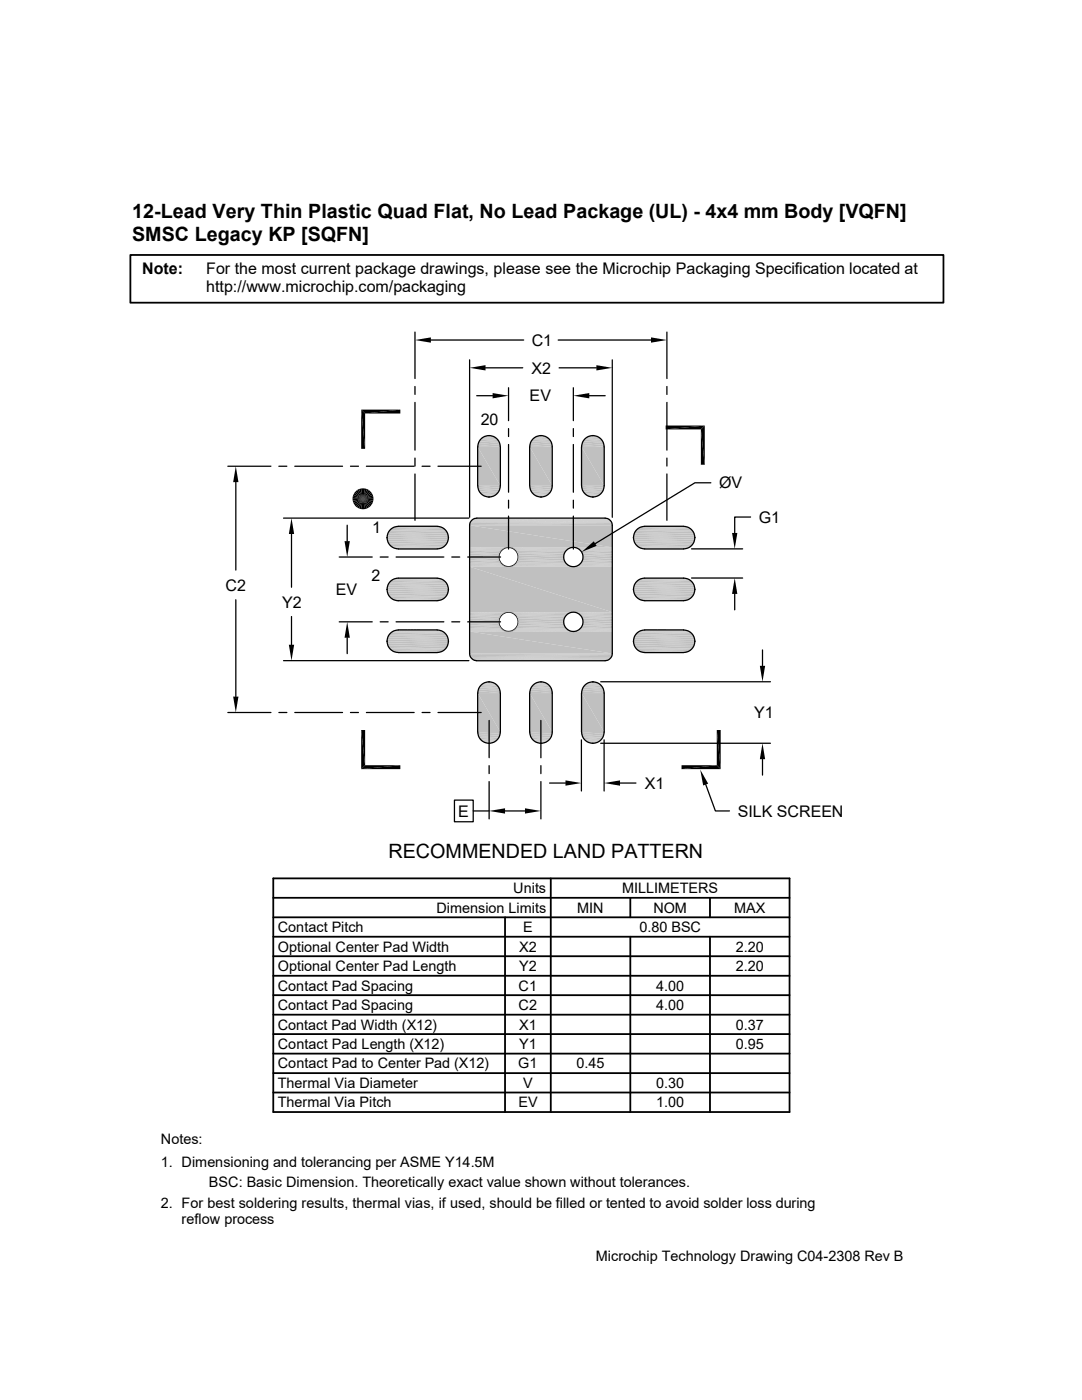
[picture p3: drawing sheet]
<svg xmlns="http://www.w3.org/2000/svg" width="216mm" height="279mm" viewBox="0 0 216 279" stroke-linecap="round" stroke-linejoin="round" font-family="sans-serif">
<g fill="none" stroke="#000" stroke-width=".25">
<circle cx="101.5" cy="111.2" r="1.92"/>
<circle cx="101.5" cy="124.1" r="1.92"/>
</g>
<g fill="none" stroke="#c0c0c0" stroke-width=".2">
<path d="M93.7 104.6h28.5M93.8 104.3h28.3M93.8 104.2h28.3M93.9 104.1h28.1M94 104h27.9M94 103.9h27.8M94.1 103.8h27.7M94.2 103.7h27.4M94.3 103.6h27.2M94.4 103.6h27.1M94.6 103.5h26.7M94.6 103.5h26.6"/>
<path d="M94.9 103.4h26.1"/>
</g>
<path d="M93.7 104.5h28.5" fill="none" stroke="#c0c0c0" stroke-width=".21"/>
<path d="M93.7 104.7h28.5" fill="none" stroke="#c0c0c0" stroke-width=".25"/>
<g fill="#c0c0c0">
<path d="M93.7 104.8l28.5 4.4h-28.5z"/>
<path d="M93.7 104.8h28.5v4.4z"/>
</g>
<g fill="none" stroke="#c0c0c0" stroke-width=".2">
<path d="M93.7 109.3h7.6M93.7 109.4h7.2M93.7 109.5h6.9M93.7 112.8h6.9M93.7 113h7.2M93.7 113.1h7.6M101.6 109.3h12.6M101.6 113.1h12.6M102 113h11.9M102 109.4h11.9M102.3 112.8h11.2M102.3 109.5h11.2"/>
<path d="M114.6 113.1h7.6M114.6 109.3h7.6M114.9 109.4h7.3M114.9 113h7.3M115.3 112.8h6.9M115.3 109.5h6.9"/>
</g>
<path d="M93.7 109.7h6.6M93.7 112.6h6.6M102.6 112.6h10.6M102.6 109.7h10.6M115.6 112.6h6.6M115.6 109.7h6.6" fill="none" stroke="#c0c0c0" stroke-width=".23"/>
<path d="M93.7 110h6.3M93.7 112.3h6.3M102.9 110h10.1M102.9 112.3h10.1M115.8 110h6.4M115.8 112.3h6.4" fill="none" stroke="#c0c0c0" stroke-width=".3"/>
<path d="M93.7 110.3h6.1M93.7 112h6.1M103.1 112h9.7M103.1 110.3h9.7M116.1 112h6.1M116.1 110.3h6.1" fill="none" stroke="#c0c0c0" stroke-width=".32"/>
<path d="M93.7 110.6h6M93.7 111.7h6M103.3 110.6h9.3M103.3 111.7h9.3M116.2 110.6h6M116.2 111.7h6" fill="none" stroke="#c0c0c0" stroke-width=".34"/>
<path d="M93.7 111h5.9M93.7 111.3h5.9M103.4 111.3h9.1M103.4 111h9.1M116.3 111.3h5.9M116.3 111h5.9" fill="none" stroke="#c0c0c0" stroke-width=".36"/>
<g fill="#c0c0c0">
<path d="M93.7 113.1l28.5 9.1h-28.5z"/>
<path d="M93.7 113.1h28.5v9.1z"/>
</g>
<g fill="none" stroke="#c0c0c0" stroke-width=".2">
<path d="M93.7 122.2h7.6M93.7 122.3h7.2M93.7 122.5h6.9M93.7 125.7h6.9M93.7 125.9h7.2M93.7 126h7.6M101.6 122.2h12.6M101.6 126h12.6M102 125.9h11.9M102 122.3h11.9M102.3 125.7h11.2M102.3 122.5h11.2"/>
<path d="M114.6 126h7.6M114.6 122.2h7.6M114.9 122.3h7.3M114.9 125.9h7.3M115.3 125.7h6.9M115.3 122.5h6.9"/>
</g>
<path d="M93.7 122.7h6.6M93.7 125.5h6.6M102.6 125.5h10.6M102.6 122.7h10.6M115.6 125.5h6.6M115.6 122.7h6.6" fill="none" stroke="#c0c0c0" stroke-width=".23"/>
<path d="M93.7 122.9h6.3M93.7 125.3h6.3M102.9 122.9h10.1M102.9 125.3h10.1M115.8 122.9h6.4M115.8 125.3h6.4" fill="none" stroke="#c0c0c0" stroke-width=".3"/>
<path d="M93.7 123.2h6.1M93.7 125h6.1M103.1 125h9.7M103.1 123.2h9.7M116.1 125h6.1M116.1 123.2h6.1" fill="none" stroke="#c0c0c0" stroke-width=".32"/>
<path d="M93.7 123.6h6M93.7 124.6h6M103.3 123.6h9.3M103.3 124.6h9.3M116.2 123.6h6M116.2 124.6h6" fill="none" stroke="#c0c0c0" stroke-width=".34"/>
<path d="M93.7 123.9h5.9M93.7 124.3h5.9M103.4 124.3h9.1M103.4 123.9h9.1M116.3 124.3h5.9M116.3 123.9h5.9" fill="none" stroke="#c0c0c0" stroke-width=".36"/>
<g fill="#c0c0c0">
<path d="M93.7 126l28.5 4.4h-28.5z"/>
<path d="M93.7 126h28.5v4.4z"/>
</g>
<path d="M93.7 130.6h28.5" fill="none" stroke="#c0c0c0" stroke-width=".25"/>
<path d="M93.7 130.8h28.5M93.8 131h28.3" fill="none" stroke="#c0c0c0" stroke-width=".23"/>
<path d="M93.9 131.3h28.1" fill="none" stroke="#c0c0c0" stroke-width=".21"/>
<path d="M94 131.4h27.8M94.2 131.6h27.5M94.4 131.7h27.1M94.6 131.8h26.6M94.9 131.9h26.1" fill="none" stroke="#c0c0c0" stroke-width=".2"/>
<g fill="none" stroke="#000" stroke-width=".25">
<circle cx="114.4" cy="111.2" r="1.92"/>
<circle cx="114.4" cy="124.1" r="1.92"/>
</g>
<g fill="#c0c0c0">
<path d="M97.2 87h.8z"/>
<path d="M107.5 87h.8z"/>
<path d="M117.9 87h.8z"/>
<path d="M117.5 87.1l.4-.1 1.2 .1z"/>
<path d="M117.9 87l1.2 .1z"/>
<path d="M107.2 87.1l.3-.1 1.2 .1z"/>
<path d="M107.5 87l1.2 .1z"/>
<path d="M96.8 87.1l.4-.1 1.2 .1z"/>
<path d="M97.2 87l1.2 .1z"/>
</g>
<path d="M117.2 87.1h2.2" fill="none" stroke="#c0c0c0" stroke-width=".2"/>
<path d="M117.5 87.1h1.6l.3 .1z" fill="#c0c0c0"/>
<path d="M106.8 87.1h2.3" fill="none" stroke="#c0c0c0" stroke-width=".2"/>
<path d="M107.2 87.1h1.5l.4 .1z" fill="#c0c0c0"/>
<path d="M96.5 87.1h2.2" fill="none" stroke="#c0c0c0" stroke-width=".2"/>
<path d="M96.8 87.1h1.6l.3 .1z" fill="#c0c0c0"/>
<path d="M96.1 87.3h2.9M106.5 87.3h2.9M116.8 87.3h2.9" fill="none" stroke="#c0c0c0" stroke-width=".21"/>
<path d="M95.8 87.6h3.5M106.2 87.6h3.5M116.6 87.6h3.4" fill="none" stroke="#c0c0c0" stroke-width=".3"/>
<path d="M95.6 87.9h3.9M106 87.9h3.9M116.3 87.9h3.9" fill="none" stroke="#c0c0c0" stroke-width=".32"/>
<path d="M95.5 88.2h4.2M105.8 88.2h4.3M116.2 88.2h4.2" fill="none" stroke="#c0c0c0" stroke-width=".36"/>
<path d="M95.3 89h4.5M95.4 88.6h4.4M105.7 89h4.5M105.7 88.6h4.5M116 89h4.6M116.1 88.6h4.4" fill="none" stroke="#c0c0c0" stroke-width=".38"/>
<g fill="#c0c0c0">
<path d="M116 89.2l4.6 7.7h-4.6z"/>
<path d="M116 89.2h4.6v7.7z"/>
<path d="M105.7 89.2l4.5 7.7h-4.5z"/>
<path d="M105.7 89.2h4.5v7.7z"/>
<path d="M95.3 89.2l4.5 7.7h-4.5z"/>
<path d="M95.3 89.2h4.5v7.7z"/>
</g>
<path d="M95.3 97.1h4.5M105.7 97.1h4.5M116 97.1h4.6" fill="none" stroke="#c0c0c0" stroke-width=".4"/>
<path d="M95.4 97.5h4.4M105.7 97.5h4.5M116.1 97.5h4.4" fill="none" stroke="#c0c0c0" stroke-width=".38"/>
<path d="M95.5 97.9h4.2M95.6 98.2h3.9M105.8 97.9h4.3M106 98.2h3.9M116.2 97.9h4.2M116.3 98.2h3.9" fill="none" stroke="#c0c0c0" stroke-width=".34"/>
<path d="M95.8 98.5h3.5M106.2 98.5h3.5M116.6 98.5h3.4" fill="none" stroke="#c0c0c0" stroke-width=".28"/>
<path d="M96.1 98.8h2.9M106.5 98.8h2.9M116.8 98.8h2.9" fill="none" stroke="#c0c0c0" stroke-width=".23"/>
<path d="M117.2 98.9l1.9 .2h-1.6z" fill="#c0c0c0"/>
<path d="M117.2 99h2.2" fill="none" stroke="#c0c0c0" stroke-width=".2"/>
<path d="M106.8 98.9l1.9 .2h-1.5z" fill="#c0c0c0"/>
<path d="M106.8 99h2.3" fill="none" stroke="#c0c0c0" stroke-width=".2"/>
<path d="M96.5 98.9l1.9 .2h-1.6z" fill="#c0c0c0"/>
<path d="M96.5 99h2.2" fill="none" stroke="#c0c0c0" stroke-width=".2"/>
<g fill="#c0c0c0">
<path d="M97.2 99.2h.8z"/>
<path d="M107.5 99.2h.8z"/>
<path d="M117.9 99.2h.8z"/>
<path d="M117.5 99.1l1.2 .1z"/>
<path d="M117.5 99.1h1.6l-.4 .1z"/>
<path d="M107.2 99.1l1.1 .1z"/>
<path d="M107.2 99.1h1.5l-.4 .1z"/>
<path d="M96.8 99.1l1.2 .1z"/>
<path d="M96.8 99.1h1.6l-.4 .1z"/>
</g>
<g fill="none" stroke="#c0c0c0" stroke-width=".2">
<path d="M78.3 109.3h10.1M78.3 119.7h10.1M78.3 105.2h10.1M78.3 115.6h10.1M78.7 109.5h9.3M78.7 119.8h9.3M78.7 105.1h9.3M78.7 115.5h9.3M79.1 105h8.5M79.1 115.4h8.5M79.1 109.5h8.5M79.1 119.9h8.5"/>
<path d="M127.5 105.2h10M127.5 115.6h10M127.5 109.3h10M127.5 119.7h10M127.9 109.5h9.3M127.9 119.8h9.3M127.9 105.1h9.3M127.9 115.5h9.3M128.2 105h8.6M128.2 115.4h8.6M128.2 109.5h8.6M128.2 119.9h8.6"/>
<path d="M78.3 130h10.1M78.3 125.9h10.1M78.7 130.2h9.3M78.7 125.8h9.3M79.1 125.7h8.5M79.1 130.2h8.5M127.5 125.9h10M127.5 130h10M127.9 130.2h9.3M127.9 125.8h9.3M128.2 125.7h8.6M128.2 130.2h8.6"/>
</g>
<path d="M78 105.4h10.7M78 115.8h10.7M78 119.5h10.7M127.2 105.4h10.7M127.2 115.8h10.7M127.2 119.5h10.7M78 129.8h10.7M127.2 129.8h10.7" fill="none" stroke="#c0c0c0" stroke-width=".23"/>
<path d="M77.7 105.7h11.3M77.7 116h11.3M77.7 119.2h11.3M126.9 105.7h11.2M126.9 116h11.2M126.9 119.2h11.2M77.7 129.6h11.3M126.9 129.6h11.2" fill="none" stroke="#c0c0c0" stroke-width=".28"/>
<path d="M77.5 108.6h11.7M77.5 118.9h11.7M77.5 106h11.7M77.5 116.3h11.7M126.7 108.6h11.7M126.7 118.9h11.7M126.7 106h11.7M126.7 116.3h11.7M77.5 129.3h11.7M77.5 126.7h11.7M126.7 129.3h11.7M126.7 126.7h11.7" fill="none" stroke="#c0c0c0" stroke-width=".32"/>
<path d="M77.3 106.3h12.1M77.3 116.7h12.1M77.3 108.2h12.1M77.3 118.6h12.1M126.5 108.2h12M126.5 118.6h12M126.5 106.3h12M126.5 116.7h12M77.3 127h12.1M77.3 128.9h12.1M126.5 128.9h12M126.5 127h12" fill="none" stroke="#c0c0c0" stroke-width=".36"/>
<g fill="none" stroke="#c0c0c0" stroke-width=".38">
<path d="M77.2 117.4h12.3M77.2 107.5h12.3M77.2 107.9h12.3M77.2 118.2h12.3M77.2 106.7h12.3M77.2 117.1h12.3M126.4 117.4h12.3M126.4 107.5h12.3M126.4 106.7h12.2M126.4 117.1h12.2M126.4 107.9h12.2M126.4 118.2h12.2"/>
<path d="M77.2 127.8h12.3M77.2 128.6h12.3M77.2 127.4h12.3M126.4 127.8h12.3M126.4 127.4h12.2M126.4 128.6h12.2"/>
</g>
<path d="M77.2 107.1h12.3M77.2 117.8h12.3M126.4 107.1h12.3M126.4 117.8h12.3M77.2 128.2h12.3M126.4 128.2h12.3" fill="none" stroke="#c0c0c0" stroke-width=".4"/>
<path d="M77.7 108.9h11.3M126.9 108.9h11.2M77.7 126.4h11.3M126.9 126.4h11.2" fill="none" stroke="#c0c0c0" stroke-width=".3"/>
<path d="M78 109.1h10.7M127.2 109.1h10.7M78 126.1h10.7M127.2 126.1h10.7" fill="none" stroke="#c0c0c0" stroke-width=".21"/>
<g fill="#c0c0c0">
<path d="M97.2 136.1h.8z"/>
<path d="M107.5 136.1h.8z"/>
<path d="M117.9 136.1h.8z"/>
<path d="M117.5 136.2l.4-.1 1.2 .1z"/>
<path d="M117.9 136.1l1.2 .1z"/>
<path d="M107.2 136.2l.3-.1 1.2 .1z"/>
<path d="M107.5 136.1l1.2 .1z"/>
<path d="M96.8 136.2l.4-.1 1.2 .1z"/>
<path d="M97.2 136.1l1.2 .1z"/>
</g>
<path d="M117.2 136.3h2.2" fill="none" stroke="#c0c0c0" stroke-width=".2"/>
<path d="M117.5 136.2h1.6l.3 .2z" fill="#c0c0c0"/>
<path d="M106.8 136.3h2.3" fill="none" stroke="#c0c0c0" stroke-width=".2"/>
<path d="M107.2 136.2h1.5l.4 .2z" fill="#c0c0c0"/>
<path d="M96.5 136.3h2.2" fill="none" stroke="#c0c0c0" stroke-width=".2"/>
<path d="M96.8 136.2h1.6l.3 .2z" fill="#c0c0c0"/>
<path d="M96.1 136.5h2.9M106.5 136.5h2.9M116.8 136.5h2.9" fill="none" stroke="#c0c0c0" stroke-width=".23"/>
<path d="M95.8 136.7h3.5M106.2 136.7h3.5M116.6 136.7h3.4" fill="none" stroke="#c0c0c0" stroke-width=".28"/>
<path d="M95.5 137.4h4.2M95.6 137h3.9M105.8 137.4h4.3M106 137h3.9M116.2 137.4h4.2M116.3 137h3.9" fill="none" stroke="#c0c0c0" stroke-width=".34"/>
<path d="M95.4 137.7h4.4M105.7 137.7h4.5M116.1 137.7h4.4" fill="none" stroke="#c0c0c0" stroke-width=".38"/>
<path d="M95.3 138.1h4.5M105.7 138.1h4.5M116 138.1h4.6" fill="none" stroke="#c0c0c0" stroke-width=".4"/>
<g fill="#c0c0c0">
<path d="M116 138.3l4.6 7.8h-4.6z"/>
<path d="M116 138.3h4.6v7.8z"/>
<path d="M105.7 138.3l4.5 7.8h-4.5z"/>
<path d="M105.7 138.3h4.5v7.8z"/>
<path d="M95.3 138.3l4.5 7.8h-4.5z"/>
<path d="M95.3 138.3h4.5v7.8z"/>
</g>
<path d="M95.3 146.3h4.5M95.4 146.7h4.4M105.7 146.3h4.5M105.7 146.7h4.5M116 146.3h4.6M116.1 146.7h4.4" fill="none" stroke="#c0c0c0" stroke-width=".38"/>
<path d="M95.5 147h4.2M105.8 147h4.3M116.2 147h4.2" fill="none" stroke="#c0c0c0" stroke-width=".36"/>
<path d="M95.6 147.4h3.9M106 147.4h3.9M116.3 147.4h3.9" fill="none" stroke="#c0c0c0" stroke-width=".32"/>
<path d="M95.8 147.7h3.5M106.2 147.7h3.5M116.6 147.7h3.4" fill="none" stroke="#c0c0c0" stroke-width=".3"/>
<path d="M96.1 147.9h2.9M106.5 147.9h2.9M116.8 147.9h2.9" fill="none" stroke="#c0c0c0" stroke-width=".21"/>
<path d="M117.2 148l1.9 .2h-1.6z" fill="#c0c0c0"/>
<path d="M117.2 148.1h2.2" fill="none" stroke="#c0c0c0" stroke-width=".2"/>
<path d="M106.8 148l1.9 .2h-1.5z" fill="#c0c0c0"/>
<path d="M106.8 148.1h2.3" fill="none" stroke="#c0c0c0" stroke-width=".2"/>
<path d="M96.5 148l1.9 .2h-1.6z" fill="#c0c0c0"/>
<path d="M96.5 148.1h2.2" fill="none" stroke="#c0c0c0" stroke-width=".2"/>
<g fill="#c0c0c0">
<path d="M97.2 148.3h.8z"/>
<path d="M107.5 148.3h.8z"/>
<path d="M117.9 148.3h.8z"/>
<path d="M117.5 148.2l1.2 .1z"/>
<path d="M117.5 148.2h1.6l-.4 .1z"/>
<path d="M107.2 148.2l1.1 .1z"/>
<path d="M107.2 148.2h1.5l-.4 .1z"/>
<path d="M96.8 148.2l1.2 .1z"/>
<path d="M96.8 148.2h1.6l-.4 .1z"/>
</g>
<g fill="none" stroke="#000" stroke-width=".25">
<path d="M82.8 66.3v9.2M82.8 77.1v1.6M86 67.9h18.5M93.7 71.8v31.4M95.1 79h3.2M96.9 73.4h7.4M101.5 77.4v6.5M111.4 67.9h18.5M111.6 73.4h7.4M114.4 77.4v6.5M117.6 79h3.2M122.2 71.8v31.4"/>
<path d="M133.1 66.3v9.2M133.1 77.1v1.6M45.5 93h8.6M47.1 96.2v17.6M55.6 93h1.6M58.8 93h9.5M69.9 93h1.6M73.1 93h9.5M82.8 80.3v9.5M82.8 91.4v1.6M82.8 94.6v9.2M84.2 93h1.6"/>
<path d="M87.4 93h8.6M96 87.6a2.26 2.26 0 0 1 2.4-.5 2.26 2.26 0 0 1 1.4 2.1v7.7a2.25 2.25 0 0 1-2.2 2.3 2.25 2.25 0 0 1-2.3-2.3l.1-8 .1-.6zM97.6 99.2h.1M97.6 86.9h.1M101.5 85.5v1.6M101.5 88.7v9.5M101.5 99.8v1.6M106.4 87.6a2.24 2.24 0 0 1 2.4-.5 2.24 2.24 0 0 1 1.4 2.1v7.7a2.25 2.25 0 0 1-2.3 2.3 2.25 2.25 0 0 1-2.2-2.3v-8l.2-.6zM107.9 99.2h.1M107.9 86.9h.1M114.4 85.5v1.6M114.4 88.7v9.5"/>
<path d="M114.4 99.8v1.6M116 89.2v7.7M116.1 89.2a2.24 2.24 0 0 1 2.2-2.3 2.24 2.24 0 0 1 2.2 2.3M116.1 96.9a2.24 2.24 0 0 0 2.2 2.3 2.24 2.24 0 0 0 2.2-2.3M118.3 99.2h.1M118.3 86.9h.1M120.6 89.2v7.7M133.1 80.3v9.5M133.1 91.4v1.6M133.1 94.6v9.2M141.8 96.4h-3.1l-19.9 12.1M47.1 119.7v19.3"/>
<path d="M56.6 103.4h37M58.2 106.6v10.6M67.7 111.2h6.6M69.3 104.8v3.2M75.9 111.2h1.5M77.2 117.6h.1M77.2 107.3h.1M77.2 117.6a2.24 2.24 0 0 1 2.3-2.2h7.7a2.24 2.24 0 0 1 2.3 2.2M79 111.2h9.6M79.5 105h7.7M79.5 105.1a2.24 2.24 0 0 0-2.3 2.2M87.2 105.1a2.24 2.24 0 0 1 2.3 2.2"/>
<path d="M89.5 117.6a2.28 2.28 0 0 1-2.3 2.3h-7.7a2.24 2.24 0 0 1-2.3-2.3M89.5 107.3a2.28 2.28 0 0 1-2.3 2.3l-7.7-.1a2.24 2.24 0 0 1-2.3-2.2M89.5 117.6h.1M89.5 107.3h.1M90.1 111.2h1.6M93.3 111.2h6.6M94.1 103.8l.4-.2 .6-.2h25.7a1.45 1.45 0 0 1 1.4 1.4v25.6a1.48 1.48 0 0 1-1.4 1.5l-25.7-.1a1.45 1.45 0 0 1-1.4-1.4v-25.6l.1-.4zM101.5 103v6.6M114.4 103v6.6M126.4 117.6h.1M126.4 107.3h.1M127.1 116l.7-.5 .9-.1h7.7a2.24 2.24 0 0 1 2.2 2.2 2.24 2.24 0 0 1-2.2 2.3h-7.7a2.26 2.26 0 0 1-2.1-1.4 2.26 2.26 0 0 1 .5-2.5z"/>
<path d="M128.7 105.1a2.24 2.24 0 0 0-2.3 2.2M128.7 105h7.7M136.4 105.1a2.24 2.24 0 0 1 2.2 2.2 2.24 2.24 0 0 1-2.2 2.2l-7.7 .1a2.28 2.28 0 0 1-2.3-2.3M138 115.4h10.2M138 109.5h10.2M138.7 117.6h.1M138.7 107.3h.1M146.6 118.5v3.2M149.8 103.2h-3.2v3.2M56.6 131.8h37M58.2 123v5.7M67.7 124.1h6.6"/>
<path d="M69.3 127.3v3.2M75.9 124.1h1.5M77.2 128h.1M77.2 128a2.24 2.24 0 0 0 2.3 2.2M77.2 128a2.28 2.28 0 0 1 2.3-2.3h7.7a2.24 2.24 0 0 1 2.3 2.3M79 124.1h9.6M79.5 130.2h7.7M89.5 128a2.24 2.24 0 0 1-2.3 2.2M89.5 128h.1M90.1 124.1h1.6M93.3 124.1h6.6M96 136.7a2.26 2.26 0 0 1 2.4-.5 2.26 2.26 0 0 1 1.4 2.1v7.8a2.25 2.25 0 0 1-2.2 2.2 2.25 2.25 0 0 1-2.3-2.2l.1-8.1 .1-.5z"/>
<path d="M97.6 136.1h.1M106.4 136.7a2.24 2.24 0 0 1 2.4-.5 2.24 2.24 0 0 1 1.4 2.1v7.8a2.25 2.25 0 0 1-2.3 2.2 2.25 2.25 0 0 1-2.2-2.2v-8.1l.2-.5zM107.9 136.1h.1M116 138.3v7.8M116.1 138.3a2.24 2.24 0 0 1 2.2-2.2 2.24 2.24 0 0 1 2.2 2.2M118.3 136.1h.1M119.9 136.1h33.8M120.6 138.3v7.8M126.4 128h.1M126.4 128a2.28 2.28 0 0 1 2.3-2.3h7.7a2.24 2.24 0 0 1 2.2 2.3 2.24 2.24 0 0 1-2.2 2.2M126.4 128a2.24 2.24 0 0 0 2.3 2.2M128.7 130.2h7.7"/>
<path d="M138.7 128h.1M152.1 129.7v3.2M45.5 142.2h8.6M55.6 142.2h1.6M58.8 142.2h9.5M69.9 142.2h1.6M73.1 142.2h9.5M84.2 142.2h1.6M87.4 142.2h8.6M90.7 159.7h3.7v4.3h-3.7zM97.6 148.4h.1M97.6 143.8v7.4"/>
<path d="M97.6 152.8v1.6M97.6 156v7.4M107.9 143.8v7.4M107.9 152.8v1.6M107.9 156v7.4M107.9 148.4h.1M109.7 156.3h3.1M116 147.7v10.2M116.1 146.1a2.24 2.24 0 0 0 2.2 2.2M118.3 148.4h.1M119.9 148.3h33.8M120.5 146.1a2.24 2.24 0 0 1-2.2 2.2"/>
<path d="M120.5 147.7v10.2M123.7 156.3h3.2M140.8 156.6l1.9 5.2h2.9M152.1 151.5v3.2M94.4 161.8h3.2M100.8 161.8h4"/>
</g>
<g fill="none" stroke="#000" stroke-width=".36">
<path d="M26 50.9h162.3v9.5h-162.3zM54.5 179.2h103M54.5 175.3h103v46.6h-103zM109.9 175.3v46.6M125.8 179.2v3.9M141.7 179.2v3.9M54.5 183.1h103M54.5 190.8h103M54.5 186.9h103M54.5 194.7h103M54.5 198.6h103M100.8 183.1v38.8"/>
<path d="M125.8 186.9v35M141.7 186.9v35M54.5 202.5h103M54.5 206.4h103M54.5 214.2h103M54.5 210.3h103M54.5 218h103"/>
</g>
<g fill="#000">
<path d="M82.8 67.9l3.2-.6v1.1zM93.7 73.4l3.2-.5v1zM98.3 78.4l3.2 .6-3.2 .5zM114.4 79l3.2-.6v1.1zM119 72.9l3.2 .5-3.2 .5zM129.9 67.3l3.2 .6-3.2 .5zM47.1 93l.5 3.2h-1.1zM70.4 99.9l2-.4-1.9 .8zM70.5 98.7l1.9 .8-2-.4zM70.7 98.4l1.7 1.1-1.9-.8zM71 98.1l1.4 1.4-1.7-1.1zM71 98.1l.3-.3 1.1 1.7z"/>
<path d="M71.3 97.8l.3-.2 .8 1.9zM71.6 97.6l.4-.1 .4 2zM72.1 81.7l.8 7.9h-.8zM72.1 81.7h7.8l-7 .8zM72.1 81.7l.8 .8v7.1zM72.9 82.5l7-.8v.8zM72.9 97.5l.3 .1-.8 1.9zM73.2 97.6l.4 .2-1.2 1.7zM73.6 97.8l.3 .3-1.5 1.4zM72.4 99.5l1.5-1.4 .3 .3zM72.4 99.5l1.8-1.1 .2 .3zM72.4 99.5l2-.8 .1 .4z"/>
<path d="M132.8 84.9h7.8l-7.8 .8zM132.8 85.7l7.8-.8-.8 .8zM139.8 85.7l.8 7.1h-.8zM139.8 85.7l.8-.8v7.9zM58.2 103.4l.5 3.2h-1.1zM68.7 108h1.1l-.5 3.2zM70.5 100.3l1.9-.8-1.7 1.2zM70.7 100.7l1.7-1.2-1.4 1.5zM72.4 99.5l-1.1 1.8-.3-.3zM72.4 99.5l-.8 2-.3-.2zM72.4 99.5l-.4 2.1-.4-.1zM72.4 99.5l.8 2-.3 .1z"/>
<path d="M72.4 99.5l1.2 1.8-.4 .2zM72.4 99.5l1.5 1.5-.3 .3zM72.4 99.5l1.8 1.2-.3 .3zM72.4 99.5l2 .8-.2 .4zM72.4 99.5l2.1 .4-.1 .4zM116.1 110.2l2.4-2.2 .5 .9zM146.6 115.4l.5 3.1h-1zM146.1 106.4h1l-.5 3.1zM46.5 139h1.1l-.5 3.2zM57.6 128.7h1.1l-.5 3.1zM69.3 124.1l.5 3.2h-1.1zM151.6 132.9h1.1l-.6 3.2z"/>
<path d="M72.1 145.7l.8 7-.8 .8zM72.1 145.7h.8v7zM72.1 153.5l7.8-.8v.8zM72.9 152.7h7l-7.8 .8zM112.8 155.7l3.2 .6-3.2 .5zM120.5 156.3l3.2-.6v1.1zM139.7 153.6l1.6 2.8-1 .4zM143 145.7l.8 7.8-.8-.8zM136 152.7h7l-7 .8zM143 145.7h.8v7.8zM136 153.5l7-.8 .8 .8zM152.1 148.3l.6 3.2h-1.1z"/>
<path d="M97.6 161.8l3.2-.5v1.1zM104.8 161.3l3.1 .5-3.1 .6z"/>
</g>
<path d="M72.6 97.5v4.1M74.5 99.3h-4.2" fill="none" stroke="#000" stroke-width=".42"/>
<path d="M70.3 99.7h4.2M72.2 97.5v4.1" fill="none" stroke="#000" stroke-width=".4"/>
<g font-size="3.9">
<text x="26.4" y="43.5">12-Lead Very Thin Plastic Quad Flat, No Lead Package (UL) - 4x4 mm Body [VQFN]</text>
<text x="26.4" y="48.1">SMSC Legacy KP [SQFN]</text>
<text x="77.5" y="171.2">RECOMMENDED LAND PATTERN</text>
</g>
<g font-size="3.2">
<text x="28.4" y="54.7">Note:</text>
<text x="41.1" y="58.3">http://www.microchip.com/packaging</text>
<text x="41.1" y="54.7">For the most current package drawings, please see the Microchip Packaging Specification located at</text>
<text x="106.1" y="69">C1</text>
<text x="106.1" y="74.5">X2</text>
<text x="105.7" y="80.1">EV</text>
<text x="95.9" y="84.8">20</text>
<text x="143.5" y="97.4">ØV</text>
<text x="74.3" y="106.3">1</text>
<text x="151.4" y="104.3">G1</text>
<text x="45" y="117.9">C2</text>
<text x="67" y="118.8">EV</text>
<text x="74.1" y="116">2</text>
<text x="56.3" y="121.3">Y2</text>
<text x="150.5" y="143.3">Y1</text>
<text x="128.7" y="157.4">X1</text>
<text x="91.4" y="163">E</text>
<text x="147.2" y="163">SILK SCREEN</text>
</g>
<g font-size="2.9">
<text x="102.4" y="178.3">Units</text>
<text x="124.1" y="178.3">MILLIMETERS</text>
<text x="87.1" y="182.2">Dimension Limits</text>
<text x="115.2" y="182.2">MIN</text>
<text x="130.4" y="182.2">NOM</text>
<text x="146.5" y="182.2">MAX</text>
<text x="55.4" y="189.9">Optional Center Pad Width</text>
<text x="55.4" y="186">Contact Pitch</text>
<text x="103.6" y="189.9">X2</text>
<text x="104.4" y="186">E</text>
<text x="127.6" y="186">0.80 BSC</text>
<text x="146.8" y="189.9">2.20</text>
<text x="55.4" y="193.8">Optional Center Pad Length</text>
<text x="55.4" y="197.7">Contact Pad Spacing</text>
<text x="103.5" y="197.7">C1</text>
<text x="103.6" y="193.8">Y2</text>
<text x="130.9" y="197.7">4.00</text>
<text x="146.8" y="193.8">2.20</text>
<text x="55.4" y="201.6">Contact Pad Spacing</text>
<text x="103.5" y="201.6">C2</text>
<text x="130.9" y="201.6">4.00</text>
<text x="55.4" y="209.4">Contact Pad Length (X12)</text>
<text x="55.4" y="205.5">Contact Pad Width (X12)</text>
<text x="103.6" y="209.4">Y1</text>
<text x="103.6" y="205.5">X1</text>
<text x="146.8" y="209.4">0.95</text>
<text x="146.8" y="205.5">0.37</text>
<text x="55.4" y="213.2">Contact Pad to Center Pad (X12)</text>
<text x="103.4" y="213.2">G1</text>
<text x="115" y="213.2">0.45</text>
<text x="55.4" y="217.1">Thermal Via Diameter</text>
<text x="55.4" y="221">Thermal Via Pitch</text>
<text x="103.4" y="221">EV</text>
<text x="104.4" y="217.1">V</text>
<text x="130.9" y="217.1">0.30</text>
<text x="130.9" y="221">1.00</text>
<text x="32.1" y="228.3">Notes:</text>
<text x="32.1" y="232.9">1. Dimensioning and tolerancing per ASME Y14.5M</text>
<text x="41.7" y="237">BSC: Basic Dimension. Theoretically exact value shown without tolerances.</text>
<text x="32.1" y="241">2. For best soldering results, thermal vias, if used, should be filled or tented to avoid solder loss during</text>
<text x="36.2" y="244.3">reflow process</text>
<text x="118.9" y="251.7">Microchip Technology Drawing C04-2308 Rev B</text>
</g>
</svg>
